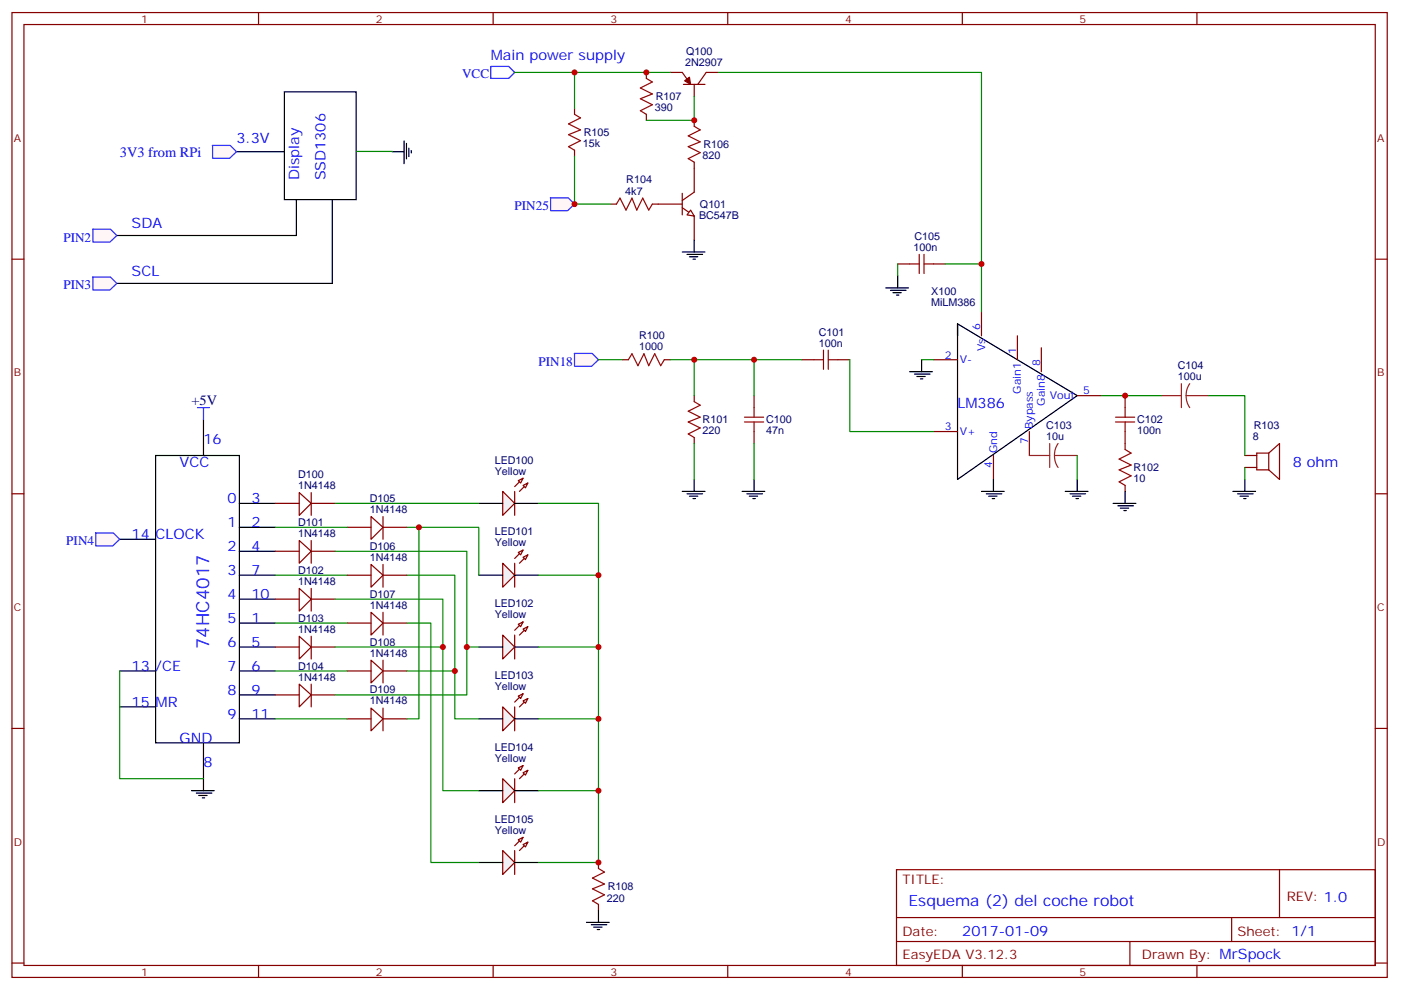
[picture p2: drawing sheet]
<svg xmlns="http://www.w3.org/2000/svg" width="413mm" height="292mm" viewBox="0 0 413 292" stroke-linecap="round" stroke-linejoin="round" font-family="sans-serif">
<g fill="none" stroke="#000" stroke-width=".35">
<path d="M83.8 27.1h21.2v31.7h-21.2zM69.7 44.7h14.1M87.3 58.8v10.6h-52.9M97.9 58.8v24.7h-63.5M282.2 95.4v45.9l35.3-24.7-35.3-21.2v3.6M45.9 134.2h24.7v84.7h-24.7zM60 123.6v10.6M35.3 158.9h10.6M70.6 148.3h10.5M70.6 155.4h10.5M70.6 162.5h10.5M70.6 169.5h10.5"/>
<path d="M70.6 176.6h10.5M35.3 197.7h10.6M70.6 183.6h10.5M70.6 190.7h10.5M70.6 197.7h10.5M35.3 208.3h10.6M60 218.9v10.6M70.6 204.8h10.5M70.6 211.8h10.5"/>
</g>
<g fill="none" stroke="#870000" stroke-width=".35">
<path d="M3.5 3.7h405.4v284.3h-405.4zM7.1 7.2h398.2v277.3h-398.2zM76.2 3.7v3.5M145.3 3.7v3.5M214.5 3.7v3.5M283.6 3.7v3.5M352.8 3.7v3.5M201.1 57v6.3M204.6 56.6l-3.5 2.5M3.5 76.4h3.6M201.1 61.2l3.5 2.5M264.6 77.8h3.5"/>
<path d="M275.2 77.8h3.5M405.3 76.4h3.6M289.3 91.9v7.1M299.9 99v7M183.4 106h1.8M195.8 106h1.8M204.6 116.6v1.8M222.2 116.6v3.5M236.4 106h3.5M246.9 106h3.6M275.2 106h7M306.9 102.5v7"/>
<path d="M317.5 116.6h7.1M331.6 116.6v3.5M204.6 128.9v1.8M222.2 127.2v3.5M275.2 127.2h7M292.8 134.2v7.1M303.4 127.2v7M331.6 127.2v5.3M366.9 134.2h3.5M366.9 137.8h3.5M373.9 133.5l3.2-2.8v10.6l-3.2-2.8M373.9 133.5v5"/>
<path d="M373.9 133.5h-3.5v5h3.5M3.5 145.5h3.6M331.6 143.1v1.7M405.3 145.5h3.6M3.5 214.7h3.6M405.3 214.7h3.6M264.2 256.3h141.1v28.2h-141.1zM377.1 256.3v14.1M264.2 270.4h141.1M264.2 277.5h141.1M333 277.5v7M363 270.4v7.1"/>
<path d="M3.5 283.8h3.6M76.2 284.5v3.5M145.3 284.5v3.5M214.5 284.5v3.5M283.6 284.5v3.5M352.8 284.5v3.5M405.3 283.8h3.6"/>
</g>
<g fill="none" stroke="#a10000" stroke-width=".35">
<path d="M268.1 77.8h2.8M270.9 75v5.6M272.3 77.8h2.9M272.3 75v5.6M185.2 106l1.1-1.8 1.7 3.6 1.8-3.6 1.4 3.6 1.8-3.6 1.7 3.6 1.1-1.8M204.6 118.4l1.8 1-3.6 1.8 3.6 1.7-3.6 1.5 3.6 1.7-3.6 1.8 1.8 1M239.9 106h2.8M242.7 103.2v5.6M244.1 106h2.8M244.1 103.2v5.6M219.4 124.4h5.7M219.4 122.9h5.7"/>
<path d="M222.2 120.1v2.8M222.2 124.4v2.8M328.8 124.4h5.6M328.8 122.9h5.6M331.6 120.1v2.8M331.6 124.4v2.8M331.6 132.5l1.8 1-3.6 1.8 3.6 1.8-3.6 1.4 3.6 1.7-3.6 1.8 1.8 1.1"/>
</g>
<path d="M342.2 116.6h6M348.2 113.1v7M349.6 116.6l.2 1.8 .9 1.7M349.6 116.6h6.7M350.7 113.1l-.9 1.6-.2 1.9M303.4 134.2h6M309.4 130.7v7.1M310.8 134.2l.2 1.9 .9 1.7M310.8 134.2h6.7M311.9 130.7l-.9 1.7-.2 1.8" fill="none" stroke="#8c2424" stroke-width=".35"/>
<path d="M203.6 61.9l1 1.8-2.1-.4z" fill="#fff" stroke="#870000" stroke-width=".35"/>
<g fill="none" stroke="#870000" stroke-width=".35">
<path d="M169.3 31.9v1.8M190.5 21.3v1.8M190.5 33.7v1.8M197.6 21.3h3.5l1.7 2.5M201.4 24.9h6.4M204.6 24.9v3.5M204.6 35.5v1.7M211.7 21.3h-3.6l-2.4 3.6M169.3 44.3v1.7M204.6 47.8v8.8M179.9 60.1h1.8M192.3 60.1h8.8"/>
<path d="M204.6 63.7v7M91.7 145.2v6.7"/>
</g>
<path d="M169.3 33.7l1.8 1-3.5 1.8 3.5 1.8-3.5 1.4 3.5 1.8-3.5 1.7 1.7 1.1M190.5 23.1l1.8 1.1-3.6 1.7 3.6 1.8-3.6 1.4 3.6 1.8-3.6 1.7 1.8 1.1M204.6 37.2l1.8 1.1-3.6 1.7 3.6 1.8-3.6 1.4 3.6 1.8-3.6 1.7 1.8 1.1M181.7 60.1l1-1.7 1.8 3.5 1.8-3.5 1.4 3.5 1.7-3.5 1.8 3.5 1.1-1.8" fill="none" stroke="#a10000" stroke-width=".35"/>
<path d="M201.8 23.8l1.4-1 .4 2.1z" fill="#870000" stroke="#870000" stroke-width=".35"/>
<path d="M88.2 145.2l3.5 3.1-3.5 3.6z" fill="#fff" stroke="#870000" stroke-width=".35"/>
<path d="M81.1 148.3h7.1M91.7 148.3h7.1M91.7 159.3v6.7" fill="none" stroke="#870000" stroke-width=".35"/>
<path d="M88.2 159.3l3.5 3.2-3.5 3.5z" fill="#fff" stroke="#870000" stroke-width=".35"/>
<path d="M81.1 162.5h7.1M91.7 162.5h7.1M91.7 173.4v6.7" fill="none" stroke="#870000" stroke-width=".35"/>
<path d="M88.2 173.4l3.5 3.2-3.5 3.5z" fill="#fff" stroke="#870000" stroke-width=".35"/>
<path d="M81.1 176.6h7.1M91.7 176.6h7.1M91.7 187.5v6.7" fill="none" stroke="#870000" stroke-width=".35"/>
<path d="M88.2 187.5l3.5 3.2-3.5 3.5z" fill="#fff" stroke="#870000" stroke-width=".35"/>
<path d="M81.1 190.7h7.1M91.7 190.7h7.1M91.7 201.6v6.7" fill="none" stroke="#870000" stroke-width=".35"/>
<path d="M88.2 201.6l3.5 3.2-3.5 3.5z" fill="#fff" stroke="#870000" stroke-width=".35"/>
<path d="M112.9 152.2v6.7M81.1 204.8h7.1M91.7 204.8h7.1" fill="none" stroke="#870000" stroke-width=".35"/>
<path d="M109.4 152.2l3.5 3.2-3.5 3.5z" fill="#fff" stroke="#870000" stroke-width=".35"/>
<path d="M102.3 155.4h7.1M112.9 155.4h7M112.9 166.3v6.7" fill="none" stroke="#870000" stroke-width=".35"/>
<path d="M109.4 166.3l3.5 3.2-3.5 3.5z" fill="#fff" stroke="#870000" stroke-width=".35"/>
<path d="M102.3 169.5h7.1M112.9 169.5h7M112.9 180.4v6.7" fill="none" stroke="#870000" stroke-width=".35"/>
<path d="M109.4 180.4l3.5 3.2-3.5 3.5z" fill="#fff" stroke="#870000" stroke-width=".35"/>
<path d="M102.3 183.6h7.1M112.9 183.6h7M112.9 194.6v6.7" fill="none" stroke="#870000" stroke-width=".35"/>
<path d="M109.4 194.6l3.5 3.1-3.5 3.6z" fill="#fff" stroke="#870000" stroke-width=".35"/>
<path d="M102.3 197.7h7.1M112.9 197.7h7M112.9 208.7v6.7" fill="none" stroke="#870000" stroke-width=".35"/>
<path d="M109.4 208.7l3.5 3.1-3.5 3.6z" fill="#fff" stroke="#870000" stroke-width=".35"/>
<path d="M151.7 144.8v7.1M154.2 140.9l-2.5 2.5M155.6 142.3l-2.5 2.5M102.3 211.8h7.1M112.9 211.8h7" fill="none" stroke="#870000" stroke-width=".35"/>
<g fill="#f0f0f0" stroke="#870000" stroke-width=".35">
<path d="M148.2 144.8l3.5 3.5-3.5 3.6z"/>
<path d="M154.2 143.1l1.4-.8-.7 1.5z"/>
<path d="M152.8 141.6l1.4-.7-.7 1.4z"/>
</g>
<path d="M141.1 148.3h7.1M151.7 148.3h7" fill="none" stroke="#000" stroke-width=".35"/>
<path d="M151.7 166v7M154.2 162.1l-2.5 2.5M155.6 163.5l-2.5 2.5" fill="none" stroke="#870000" stroke-width=".35"/>
<g fill="#f0f0f0" stroke="#870000" stroke-width=".35">
<path d="M148.2 166l3.5 3.5-3.5 3.5z"/>
<path d="M154.2 164.2l1.4-.7-.7 1.4z"/>
<path d="M152.8 162.8l1.4-.7-.7 1.4z"/>
</g>
<path d="M141.1 169.5h7.1M151.7 169.5h7" fill="none" stroke="#000" stroke-width=".35"/>
<path d="M151.7 187.1v7.1M154.2 183.3l-2.5 2.4M155.6 184.7l-2.5 2.4" fill="none" stroke="#870000" stroke-width=".35"/>
<g fill="#f0f0f0" stroke="#870000" stroke-width=".35">
<path d="M148.2 187.1l3.5 3.6-3.5 3.5z"/>
<path d="M154.2 185.4l1.4-.7-.7 1.4z"/>
<path d="M152.8 184l1.4-.7-.7 1.4z"/>
</g>
<path d="M141.1 190.7h7.1M151.7 190.7h7" fill="none" stroke="#000" stroke-width=".35"/>
<path d="M151.7 208.3v7.1M154.2 204.4l-2.5 2.5M155.6 205.8l-2.5 2.5" fill="none" stroke="#870000" stroke-width=".35"/>
<g fill="#f0f0f0" stroke="#870000" stroke-width=".35">
<path d="M148.2 208.3l3.5 3.5-3.5 3.6z"/>
<path d="M154.2 206.6l1.4-.8-.7 1.5z"/>
<path d="M152.8 205.1l1.4-.7-.7 1.4z"/>
</g>
<path d="M141.1 211.8h7.1M151.7 211.8h7" fill="none" stroke="#000" stroke-width=".35"/>
<path d="M151.7 229.5v7M154.2 225.6l-2.5 2.5M155.6 227l-2.5 2.5" fill="none" stroke="#870000" stroke-width=".35"/>
<g fill="#f0f0f0" stroke="#870000" stroke-width=".35">
<path d="M148.2 229.5l3.5 3.5-3.5 3.5z"/>
<path d="M154.2 227.7l1.4-.7-.7 1.4z"/>
<path d="M152.8 226.3l1.4-.7-.7 1.4z"/>
</g>
<path d="M141.1 233h7.1M151.7 233h7" fill="none" stroke="#000" stroke-width=".35"/>
<path d="M151.7 250.6v7.1M154.2 246.8l-2.5 2.4M155.6 248.2l-2.5 2.4" fill="none" stroke="#870000" stroke-width=".35"/>
<g fill="#f0f0f0" stroke="#870000" stroke-width=".35">
<path d="M148.2 250.6l3.5 3.6-3.5 3.5z"/>
<path d="M154.2 248.9l1.4-.7-.7 1.4z"/>
<path d="M152.8 247.5l1.4-.7-.7 1.4z"/>
</g>
<g fill="none" stroke="#000" stroke-width=".35">
<path d="M268.1 109.5h6.7M269.5 110.2h4.6M270.2 110.9h2.5M271.3 111.7h.7M271.6 106v3.5M201.1 144.8h6.7M202.5 145.5h4.6M203.2 146.2h2.5M204.3 146.9h.7M204.6 141.3v3.5M218.7 144.8h6.7M220.1 145.5h4.6"/>
<path d="M220.8 146.2h2.5M221.9 146.9h.7M222.2 141.3v3.5M289.3 144.8h6.7M290.7 145.5h4.6M291.4 146.2h2.5M292.5 146.9h.7M292.8 141.3v3.5M314 144.8h6.7M315.4 145.5h4.6M316.1 146.2h2.5M317.1 146.9h.8"/>
<path d="M317.5 141.3v3.5M328.1 148.3h6.7M329.5 149h4.6M330.2 149.8h2.5M331.3 150.5h.7M331.6 144.8v3.5M363.4 144.8h6.7M364.8 145.5h4.6M365.5 146.2h2.4M366.5 146.9h.7M366.9 141.3v3.5M141.1 254.2h7.1"/>
<path d="M151.7 254.2h7"/>
</g>
<path d="M176.4 255.9l1.8 1.1-3.6 1.8 3.6 1.7-3.6 1.4 3.6 1.8-3.6 1.8 1.8 1" fill="none" stroke="#a10000" stroke-width=".35"/>
<path d="M176.4 254.2v1.7M176.4 266.5v1.8" fill="none" stroke="#870000" stroke-width=".35"/>
<path d="M169.2 104.2h5.3l1.9 1.8-2 1.9h-5.1z" fill="#fff7f7" stroke="#420aff" stroke-width=".35"/>
<path d="M201.1 74.3h6.7M202.5 75h4.6M203.2 75.7h2.5M204.3 76.4h.7M204.6 70.7v3.6M261.1 84.8h6.7M262.5 85.5h4.6M263.2 86.3h2.4M264.2 87h.7M264.6 81.3v3.5" fill="none" stroke="#000" stroke-width=".35"/>
<g fill="#fff7f7" stroke="#420aff" stroke-width=".35">
<path d="M162.2 58.3h5.3l1.8 1.8-2 2h-5z"/>
<path d="M62.6 42.9h5.3l1.8 1.8-2 2h-5.1z"/>
</g>
<path d="M115.6 44.7h3.5M119.1 41.5v6.7M119.8 42.2v4.6M120.5 43.7v2.4M121.2 44.4v.7" fill="none" stroke="#000" stroke-width=".35"/>
<g fill="#fff7f7" stroke="#420aff" stroke-width=".35">
<path d="M27.3 67.6h5.3l1.8 1.8-2 1.9h-5z"/>
<path d="M27.3 81.7h5.3l1.8 1.8-2 2h-5z"/>
</g>
<path d="M58.2 120.1h3.5M60 120.1v3.5" fill="none" stroke="#00f" stroke-width=".35"/>
<path d="M28.1 157.1h5.3l1.9 1.8-2.1 2h-5z" fill="#fff7f7" stroke="#420aff" stroke-width=".35"/>
<path d="M56.4 233h6.7M57.9 233.7h4.5M58.6 234.4h2.4M59.6 235.1h.7M60 229.5v3.5M172.9 271.8h6.7M174.3 272.5h4.6M175 273.2h2.4M176 273.9h.7M176.4 268.3v3.5" fill="none" stroke="#000" stroke-width=".35"/>
<path d="M144.6 19.6h5.3l1.8 1.7-1.8 1.8h-5.3z" fill="none" stroke="#00f" stroke-width=".35"/>
<g fill="none" stroke="#008700" stroke-width=".35">
<path d="M151.7 21.3h17.6v10.6M169.3 21.3h28.3M204.6 28.4v7.1h-14.1M211.7 21.3h77.6v70.6M105.1 44.6h10.6M169.3 46v14.1h10.6M264.6 77.8v3.5M278.7 77.8h10.6M176.4 106h7M197.6 106h7v10.6M204.6 106h17.6v10.6M222.2 106h14.2"/>
<path d="M250.5 106v21.2h24.7M271.6 106h3.6M324.6 116.6h17.6M356.3 116.6h10.6v17.6M204.6 130.7v10.6M222.2 130.7v10.6M317.5 134.2v7.1M366.9 137.8v3.5M81.1 155.4h21.2M98.8 148.3h42.3M119.9 155.4h21.2v14.1M123.5 155.4v56.4h-3.6"/>
<path d="M158.7 148.3h17.7v105.9h-17.7M81.1 169.5h21.2M98.8 162.5h38.8v28.2h3.5M98.8 176.6h31.7v56.4h10.6M119.9 169.5h14.2v42.3h7M158.7 169.5h17.7M35.3 197.7v31.8h24.7M81.1 183.6h21.2M81.1 197.7h21.2M98.8 190.7h31.7M119.9 183.6h7.1v70.6h14.1M119.9 197.7h14.2"/>
<path d="M137.6 190.7v14.1h-38.8M158.7 190.7h17.7M81.1 211.8h21.2M158.7 211.8h17.7M158.7 233h17.7"/>
</g>
<g fill="#c00">
<circle cx="123.5" cy="155.4" r=".88"/>
<circle cx="137.6" cy="190.7" r=".88"/>
<circle cx="134.1" cy="197.7" r=".88"/>
<circle cx="130.5" cy="190.7" r=".88"/>
<circle cx="176.4" cy="233" r=".88"/>
<circle cx="176.4" cy="254.2" r=".88"/>
<circle cx="176.4" cy="211.8" r=".88"/>
<circle cx="176.4" cy="190.7" r=".88"/>
<circle cx="176.4" cy="169.5" r=".88"/>
<circle cx="190.5" cy="21.3" r=".88"/>
<circle cx="204.6" cy="35.5" r=".88"/>
<circle cx="289.3" cy="77.8" r=".88"/>
<circle cx="169.3" cy="60.1" r=".88"/>
<circle cx="169.3" cy="21.3" r=".88"/>
<circle cx="331.6" cy="116.6" r=".88"/>
<circle cx="222.3" cy="106" r=".88"/>
<circle cx="204.6" cy="106" r=".88"/>
</g>
<text font-size="5.3" fill="#00f" x="61.6" y="191.2" transform="rotate(-90 61.6 191.2)">74HC4017</text>
<text font-size="4.6" fill="#00f" x="267.8" y="266.9">Esquema (2) del coche robot</text>
<g font-size="4.2" fill="#00f">
<text x="144.6" y="17.8">Main power supply</text>
<text x="35.4" y="46.3">3V3 from RPi</text>
<text x="69.7" y="42.2">3.3V</text>
<text x="88.2" y="53.1" transform="rotate(-90 88.2 53.1)">Display</text>
<text x="96" y="53.2" transform="rotate(-90 96 53.2)">SSD1306</text>
<text x="38.8" y="67.2">SDA</text>
<text x="38.8" y="81.3">SCL</text>
<text x="282.2" y="120.1">LM386</text>
<text x="60" y="130.7">16</text>
<text x="52.9" y="137.8">VCC</text>
<text x="381" y="137.8">8 ohm</text>
<text x="67" y="148.3">0</text>
<text x="74.1" y="148.3">3</text>
<text x="67" y="155.4">1</text>
<text x="74.1" y="155.4">2</text>
<text x="38.8" y="158.9">14</text>
<text x="45.9" y="158.9">CLOCK</text>
<text x="67" y="162.5">2</text>
<text x="74.1" y="162.5">4</text>
<text x="67" y="169.5">3</text>
<text x="74.1" y="169.5">7</text>
<text x="67" y="176.6">4</text>
<text x="74.1" y="176.6">10</text>
<text x="67" y="183.6">5</text>
<text x="74.1" y="183.6">1</text>
<text x="67" y="190.7">6</text>
<text x="74.1" y="190.7">5</text>
<text x="38.8" y="197.7">13</text>
<text x="45.9" y="197.7">/CE</text>
<text x="67" y="197.7">7</text>
<text x="74.1" y="197.7">6</text>
<text x="38.8" y="208.3">15</text>
<text x="45.9" y="208.3">MR</text>
<text x="67" y="204.8">8</text>
<text x="74.1" y="204.8">9</text>
<text x="67" y="211.8">9</text>
<text x="74.1" y="211.8">11</text>
<text x="52.9" y="218.9">GND</text>
<text x="60" y="226">8</text>
<text x="283.6" y="275.7">2017-01-09</text>
</g>
<text font-size="4.2" fill="#000080" x="56.4" y="119.4">+5V</text>
<g font-size="3.9" fill="#00f">
<text x="136.2" y="23.1">VCC</text>
<text x="151.7" y="61.9">PIN25</text>
<text x="18.7" y="71.2">PIN2</text>
<text x="18.7" y="85.3">PIN3</text>
<text x="158.7" y="107.8">PIN18</text>
<text x="19.5" y="160.7">PIN4</text>
</g>
<g font-size="3.9" fill="#800">
<text x="266" y="260.5">TITLE:</text>
<text x="379.2" y="265.5">REV: 1.0</text>
<text x="266" y="275.7">Date:</text>
<text x="364.8" y="275.7">Sheet: 1/1</text>
<text x="266" y="282.8">EasyEDA V3.12.3</text>
<text x="336.5" y="282.8">Drawn By: MrSpock</text>
</g>
<g font-size="3.2" fill="#800">
<text x="41.6" y="6.7">1</text>
<text x="110.8" y="6.7">2</text>
<text x="179.9" y="6.7">3</text>
<text x="249.1" y="6.7">4</text>
<text x="318.2" y="6.7">5</text>
<text x="4.1" y="41.8">A</text>
<text x="405.9" y="41.8">A</text>
<text x="4.1" y="110.9">B</text>
<text x="405.9" y="110.9">B</text>
<text x="4.1" y="180.1">C</text>
<text x="405.9" y="180.1">C</text>
<text x="4.1" y="249.2">D</text>
<text x="405.9" y="249.2">D</text>
<text x="41.6" y="287.5">1</text>
<text x="110.8" y="287.5">2</text>
<text x="179.9" y="287.5">3</text>
<text x="249.1" y="287.5">4</text>
<text x="318.2" y="287.5">5</text>
</g>
<g font-size="3.2" fill="#000080">
<text x="202.2" y="16.3">Q100</text>
<text x="201.9" y="19.6">2N2907</text>
<text x="193.3" y="29.5">R107</text>
<text x="193" y="32.8">390</text>
<text x="172.1" y="40.1">R105</text>
<text x="171.8" y="43.4">15k</text>
<text x="207.1" y="46.9">820</text>
<text x="207.4" y="43.6">R106</text>
<text x="184.3" y="57.3">4k7</text>
<text x="184.6" y="54">R104</text>
<text x="206" y="64.6">BC547B</text>
<text x="206.3" y="61.3">Q101</text>
<text x="269.5" y="70.7">C105</text>
<text x="269.2" y="73.9">100n</text>
<text x="274.5" y="87">X100</text>
<text x="274.5" y="90.1">MiLM386</text>
<text x="188.4" y="100">R100</text>
<text x="241.3" y="98.9">C101</text>
<text x="188.4" y="103.2">1000</text>
<text x="241.3" y="102.1">100n</text>
<text x="347.1" y="112">100u</text>
<text x="347.1" y="108.8">C104</text>
<text x="207.1" y="124.8">R101</text>
<text x="225.8" y="124.8">C100</text>
<text x="335.1" y="124.8">C102</text>
<text x="207.1" y="128">220</text>
<text x="225.8" y="128">47n</text>
<text x="308.3" y="129.6">10u</text>
<text x="308.3" y="126.5">C103</text>
<text x="335.1" y="128">100n</text>
<text x="369.3" y="129.6">8</text>
<text x="369.5" y="126.4">R103</text>
<text x="145.8" y="136.6">LED100</text>
<text x="87.9" y="140.9">D100</text>
<text x="145.8" y="139.9">Yellow</text>
<text x="334.1" y="142.1">10</text>
<text x="334.1" y="138.9">R102</text>
<text x="87.9" y="144.1">1N4148</text>
<text x="109" y="147.9">D105</text>
<text x="87.9" y="155">D101</text>
<text x="109" y="151.2">1N4148</text>
<text x="87.9" y="158.2">1N4148</text>
<text x="145.8" y="161">Yellow</text>
<text x="145.8" y="157.8">LED101</text>
<text x="109" y="165.3">1N4148</text>
<text x="109" y="162">D106</text>
<text x="87.9" y="172.3">1N4148</text>
<text x="87.9" y="169.1">D102</text>
<text x="109" y="179.4">1N4148</text>
<text x="109" y="176.1">D107</text>
<text x="145.8" y="179">LED102</text>
<text x="87.9" y="183.2">D103</text>
<text x="145.8" y="182.2">Yellow</text>
<text x="87.9" y="186.4">1N4148</text>
<text x="109" y="190.2">D108</text>
<text x="87.9" y="197.3">D104</text>
<text x="109" y="193.5">1N4148</text>
<text x="87.9" y="200.6">1N4148</text>
<text x="145.8" y="203.4">Yellow</text>
<text x="145.8" y="200.1">LED103</text>
<text x="109" y="207.6">1N4148</text>
<text x="109" y="204.4">D109</text>
<text x="145.8" y="221.3">LED104</text>
<text x="145.8" y="224.5">Yellow</text>
<text x="145.8" y="245.7">Yellow</text>
<text x="145.8" y="242.5">LED105</text>
<text x="179.1" y="262.4">R108</text>
<text x="178.9" y="265.7">220</text>
</g>
<g font-size="3.2" fill="#00f">
<text x="288.9" y="97.2" transform="rotate(-90 288.9 97.2)">6</text>
<text x="278.4" y="105.7">2</text>
<text x="282.9" y="107.1">V-</text>
<text x="290.3" y="103.5" transform="rotate(-90 290.3 103.5)">Vs</text>
<text x="299.5" y="104.2" transform="rotate(-90 299.5 104.2)">1</text>
<text x="306.6" y="107.8" transform="rotate(-90 306.6 107.8)">8</text>
<text x="300.9" y="116" transform="rotate(-90 300.9 116)">Gain1</text>
<text x="308" y="119.5" transform="rotate(-90 308 119.5)">Gain8</text>
<text x="309.4" y="117.7">Vout</text>
<text x="319.3" y="116.2">5</text>
<text x="278.4" y="126.8">3</text>
<text x="282.9" y="128.2">V+</text>
<text x="303" y="131" transform="rotate(-90 303 131)">7</text>
<text x="304.4" y="126.5" transform="rotate(-90 304.4 126.5)">Bypass</text>
<text x="293.9" y="133.5" transform="rotate(-90 293.9 133.5)">Gnd</text>
<text x="292.5" y="138" transform="rotate(-90 292.5 138)">4</text>
</g>
</svg>
